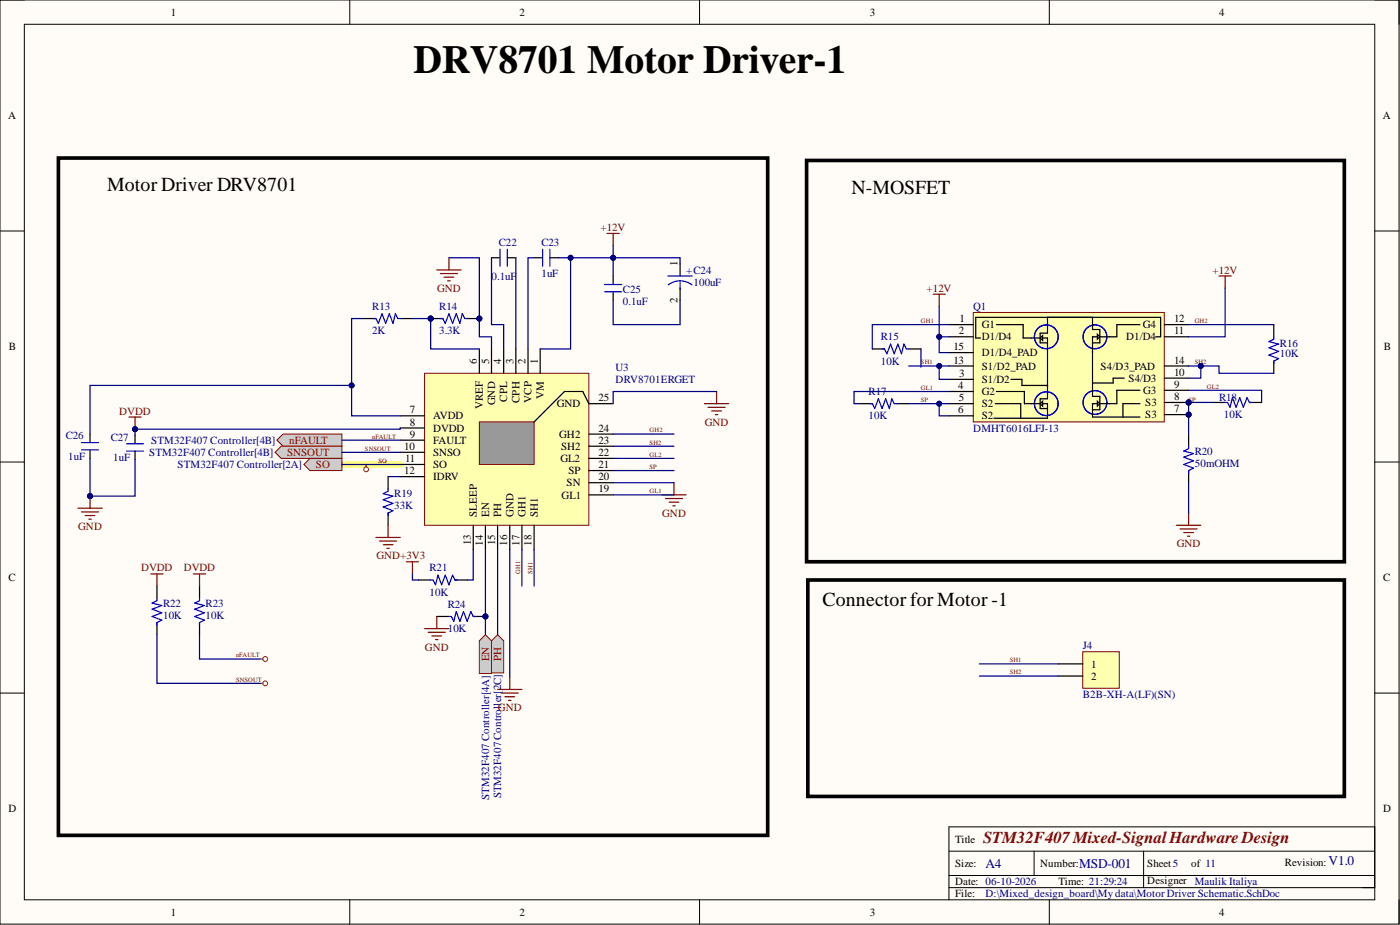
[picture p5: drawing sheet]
<svg xmlns="http://www.w3.org/2000/svg" width="292mm" height="193mm" viewBox="0 0 292 193" stroke-linecap="round" stroke-linejoin="round" font-family="sans-serif">
<path d="M0 0h291.9v192.8h-291.9z" fill-rule="evenodd" fill="#fffcf8"/>
<path d="M0 0h291.9v192.8h-291.9z" fill="none" stroke="#000" stroke-width=".21"/>
<path d="M5.1 5.1h281.7v182.6h-281.7z" fill-rule="evenodd" fill="#fffcf8"/>
<g fill="none" stroke="#000" stroke-width=".21">
<path d="M0 0h5.1M73 0v5.1M146 0v5.1M218.9 0v5.1M286.8 0h5.1v5.1M5.1 5.1h281.7v182.6h-281.7zM0 48.2h5.1M286.8 48.2h5.1M0 96.4h5.1M286.8 96.4h5.1M0 144.6h5.1M286.8 144.6h5.1"/>
<path d="M198 177.6h88.8M215.8 177.6v5M238.6 177.6v7.6M73 187.7v5.1M146 187.7v5.1M198 185.2h88.8v-12.7h-88.8v15.2M198 182.6h88.8M218.9 187.7v5.1M291.9 187.7v5.1"/>
</g>
<path d="M71.3 96.9h12.2" fill="none" stroke="#ff0" stroke-width="1.3"/>
<path d="M88.6 77.9h34.3v31.7h-34.3z" fill-rule="evenodd" fill="#ffffb0"/>
<path d="M88.6 77.9h34.3v31.7h-34.3z" fill="none" stroke="#800000" stroke-width=".21"/>
<g fill="none" stroke="#000" stroke-width=".25">
<path d="M100 72.8v5.1M102.5 72.8v5.1M105.1 72.8v5.1M107.6 72.8v5.1M110.2 72.8v5.1M112.7 72.8v5.1M83.5 86.7h5.1M83.5 89.3h5.1M83.5 91.8h5.1M83.5 94.4h5.1M83.5 96.9h5.1M83.5 99.4h5.1"/>
<path d="M122.9 98.2h5M122.9 95.6h5M122.9 93.1h5M122.9 90.6h5M122.9 84.2h5M98.7 109.6v5.1M101.3 109.6v5.1M103.8 109.6v5.1M106.4 109.6v5.1M108.9 109.6v5.1M111.4 109.6v5.1M122.9 103.2h5"/>
<path d="M122.9 100.7h5"/>
</g>
<path d="M100 88h11.4v8.9h-11.4z" fill-rule="evenodd" fill="#999"/>
<path d="M100 88h11.4v8.9h-11.4z" fill="none" stroke="#800000" stroke-width=".21"/>
<g fill="none" stroke="#000" stroke-width=".25">
<path d="M102.5 53.8h1.8M105.8 53.8h1.8M111.4 53.8h1.8M114.7 53.8h1.8M127.9 57.6v1.8M75.9 66.5h2.5M83.5 66.5h2.5M89.9 66.5h2.5M97.5 66.5h2.5M127.9 60.9v1.8M18.8 90.6v1.7M18.8 93.9v1.7"/>
<path d="M122.9 84.2l-1.3-2.5h-3.8l-6.4 6.3"/>
</g>
<path d="M104.3 52v3.5M105.8 52v3.5M113.2 52v3.5M114.7 52v3.5M126.2 59.4h3.5M77.9 66.5h.5l.5 1 .8-2.1 .8 2.1 .7-2.1 .8 2.1 .5-2.1 .5 1.1h.5M92.4 66.5l.5 1 .8-2.1 .7 2.1 .8-2.1 .7 2.1 .6-2.1 .5 1.1M126.2 60.9h3.5M17 92.3h3.6M17 93.9h3.6" fill="none" stroke="#00f" stroke-width=".25"/>
<path d="M91.1 56.3h5.1M91.9 57.1h3.5M92.6 57.8h2.1M93.4 58.6h.5M93.7 53.8v2.5M16.2 106h5.1M17 106.8h3.6M17.8 107.6h2M18.5 108.3h.5M18.8 103.5v2.5" fill="none" stroke="#800000" stroke-width=".25"/>
<circle cx="18.8" cy="103.5" r=".51" fill="#000080"/>
<circle cx="18.8" cy="103.5" r=".51" fill="none" stroke="#000080" stroke-width=".21"/>
<path d="M28.2 90.8v1.8M28.2 94.1v1.8M81 99.4v2.6M81 107v2.6M32.7 122.3v2.5M32.7 129.9v2.5" fill="none" stroke="#000" stroke-width=".25"/>
<path d="M26.4 92.6h3.6M26.4 94.1h3.6M81 102v.5l-1 .5 2 .5-2 .8 2 .7-2 .8 2 .7-1 .5v.6M32.7 124.8v.5l-1 .5 2.1 .5-2.1 .8 2.1 .7-2.1 .8 2.1 .8-1.1 .5v.5" fill="none" stroke="#00f" stroke-width=".25"/>
<path d="M26.9 87h2.5M28.2 87v2.5M78.4 112.1h5.1M79.2 112.9h3.6M80 113.6h2M80.7 114.4h.5M81 109.6v2.5" fill="none" stroke="#800000" stroke-width=".25"/>
<circle cx="28.2" cy="89.5" r=".51" fill="#000080"/>
<circle cx="28.2" cy="89.5" r=".51" fill="none" stroke="#000080" stroke-width=".21"/>
<path d="M41.6 122.3v2.5M41.6 129.9v2.5" fill="none" stroke="#000" stroke-width=".25"/>
<path d="M41.6 124.8v.5l-1 .5 2 .5-2 .8 2 .7-2 .8 2 .8-1 .5v.5" fill="none" stroke="#00f" stroke-width=".25"/>
<path d="M31.5 119.7h2.5M32.7 119.7v2.6M40.4 119.7h2.5M41.6 119.7v2.6" fill="none" stroke="#800000" stroke-width=".25"/>
<path d="M57.8 91.8l1.2-1.2h12.3v2.5h-12.3z" fill-rule="evenodd" fill="#ccc"/>
<path d="M57.8 91.8l1.2-1.2h12.3v2.5h-12.3z" fill="none" stroke="#800000" stroke-width=".21"/>
<path d="M57.4 94.4l1.3-1.3h12.6v2.5h-12.6z" fill-rule="evenodd" fill="#ccc"/>
<path d="M57.4 94.4l1.3-1.3h12.6v2.5h-12.6z" fill="none" stroke="#800000" stroke-width=".21"/>
<path d="M63.4 96.9l1.3-1.3h6.6v2.6h-6.6z" fill-rule="evenodd" fill="#ccc"/>
<path d="M63.4 96.9l1.3-1.3h6.6v2.6h-6.6z" fill="none" stroke="#800000" stroke-width=".21"/>
<path d="M87.3 121h2.6M91.1 128.6h2.6M94.9 121h2.6M98.7 128.6h2.6" fill="none" stroke="#000" stroke-width=".25"/>
<path d="M89.9 121h.5l.5 1 .5-2 .7 2 .8-2 .8 2 .7-2 .5 1h.5M93.7 128.6h.5l.5 1 .5-2 .7 2 .8-2 .8 2 .7-2 .5 1" fill="none" stroke="#00f" stroke-width=".25"/>
<g fill="none" stroke="#800000" stroke-width=".25">
<path d="M147 84.2h5M147.7 85h3.6M148.5 85.7h2M149.3 86.5h.5M149.5 81.7v2.5M84.8 117.2h2.5M86 117.2v2.5M88.6 131.1h5.1M89.3 131.9h3.6M90.1 132.7h2M90.9 133.4h.5M91.1 128.6v2.5"/>
<path d="M103.8 143.8h5.1M104.6 144.6h3.5M105.3 145.3h2.1M106.1 146.1h.5M106.4 141.3v2.5"/>
</g>
<circle cx="248" cy="86.5" r=".51" fill="#000080"/>
<circle cx="248" cy="86.5" r=".51" fill="none" stroke="#000080" stroke-width=".21"/>
<path d="M203.1 65.2h39.8v22.8h-39.8z" fill-rule="evenodd" fill="#ffffb0"/>
<path d="M203.1 65.2h39.8v22.8h-39.8z" fill="none" stroke="#800000" stroke-width=".21"/>
<path d="M198 67.7h5.1M198 70.3h5.1M198 79.1h5.1M198 81.7h5.1M198 84.2h5.1M198 86.7h5.1M242.9 86.5h5.1" fill="none" stroke="#000" stroke-width=".25"/>
<circle cx="248" cy="86.5" r=".51" fill="#000080"/>
<circle cx="248" cy="86.5" r=".51" fill="none" stroke="#000080" stroke-width=".21"/>
<path d="M215.3 70.5h3.3v9.1M218.6 66.7v2.8h-1.6v2h1.6M242.9 78.9h5.1M242.9 70.3h5.1M242.9 67.7h5.1M242.9 84h5.1M242.9 81.4h5.1" fill="none" stroke="#000" stroke-width=".25"/>
<g fill="none" stroke="#00f" stroke-width=".25">
<circle cx="218.3" cy="70.3" r="2.48"/>
<circle cx="228.5" cy="70.3" r="2.48"/>
<circle cx="218.3" cy="84.2" r="2.48"/>
<circle cx="228.5" cy="84" r="2.48"/>
</g>
<path d="M217 70.5l.5-.5v1z" fill="#c0c0c0"/>
<path d="M217 70.5l.5-.5v1zM215.3 84.2h3.3v3.1M218.6 80.4v2.8h-1.6v2h1.6" fill="none" stroke="#000" stroke-width=".25"/>
<path d="M217 84.2l.5-.5v1z" fill="#c0c0c0"/>
<path d="M228.2 70.3h3.3M229.5 68.7v2.8M217 84.2l.5-.5v1z" fill="none" stroke="#000" stroke-width=".25"/>
<path d="M229 69.8l.5 .5-.5 .5z" fill="#c0c0c0"/>
<path d="M227.9 66.2v2.5h1.6M227.9 71.5h1.6M228.2 70.3h-.3v3.3M229 69.8l.5 .5-.5 .5zM229.5 82.7v2.8M229.5 84.2h2" fill="none" stroke="#000" stroke-width=".25"/>
<path d="M229 83.7l.5 .5-.5 .5z" fill="#c0c0c0"/>
<g fill="none" stroke="#000" stroke-width=".25">
<path d="M182 72.8h2.5M189.6 72.8h2.6M198 76.3h5.1M198 73.6h5.1M207.9 67.7h5.6v2.8h1.8M210.9 79.1h2.3v1.3h5.4M218.6 66.2v.5M218.6 79.6v1.1M227.9 73.3v9.4h1.6M234.5 78.9h-2.2v1h-4.4M237.8 67.7h-4.8v2.6h-1.5M241.1 70.3h1.1v-4.1h-38.6v4.3h1"/>
<path d="M242.9 76.3h5.1M265.8 67.7v2.6M265.8 75.3v2.6M179.5 84.2h2.5M187.1 84.2h2.5M207.4 87.3h11.2M207.6 84.2h5.4v3.1M207.9 81.7h5.8v2.5h1.6M227.9 85.5h1.6M229 83.7l.5 .5-.5 .5zM229 84.2h-1.1v2.8h9.9M237.8 81.4h-4.8v2.8h-1.5"/>
<path d="M237.8 84.2h-3.5v2.8M248 90.6v2.5M248 98.2v2.5M253.1 84h2.5M260.7 84h2.5"/>
</g>
<path d="M184 72.8h.5l.5 1 .8-2 .8 2 .7-2 .8 2 .5-2 .5 1h.5M265.8 70.3v.5l-1.1 .5 2.1 .5-2.1 .7 2.1 .8-2.1 .8 2.1 .7-1 .5v.5M181.5 84.2h.5l.5 1 .8-2 .7 2 .8-2 .8 2 .5-2 .5 1h.5M248 93.1v.5l-1 .5 2 .5-2 .8 2 .7-2 .8 2 .8-1 .5v.5M255.6 84h.5l.5 1 .5-2.1 .8 2.1 .8-2.1 .7 2.1 .8-2.1 .5 1.1h.5" fill="none" stroke="#00f" stroke-width=".25"/>
<path d="M245.5 109.6h5M246.2 110.3h3.6M247 111.1h2M247.7 111.9h.6M248 107v2.6" fill="none" stroke="#800000" stroke-width=".25"/>
<path d="M225.9 136h7.6v7.6h-7.6z" fill-rule="evenodd" fill="#ffffb0"/>
<path d="M225.9 136h7.6v7.6h-7.6z" fill="none" stroke="#800000" stroke-width=".21"/>
<path d="M141.9 55v2.6M141.9 60.1v2.6M220.8 138.5h5.1M220.8 141h5.1" fill="none" stroke="#000" stroke-width=".25"/>
<path d="M139.4 57.6h5M139.4 59.4a4.1 4.1 0 0 1 5 0M141.9 58.8v1.6" fill="none" stroke="#00f" stroke-width=".25"/>
<path d="M126.7 48.7h2.5M127.9 48.7v2.5M254.3 57.6h2.6M255.6 57.6v2.5M194.7 61.4h2.5M196 61.4v2.5M138.1 103.2h5.1M138.8 104h3.6M139.6 104.8h2M140.4 105.5h.5M140.6 100.7v2.5" fill="none" stroke="#800000" stroke-width=".25"/>
<g fill="none" stroke="#f00" stroke-width=".21">
<path d="M76.4 96.9v.5M54.3 137.5h.5M54.3 142.6h.5"/>
<circle cx="76.4" cy="97.9" r=".51"/>
<circle cx="55.3" cy="137.5" r=".51"/>
<circle cx="55.3" cy="142.6" r=".51"/>
</g>
<path d="M12.2 33h148v141.3h-148zM168.3 33.5h112.2v83.7h-112.2zM168.5 121h112v45.2h-112z" fill="none" stroke="#000" stroke-width=".76"/>
<path d="M116.5 53.8h2.5" fill="none" stroke="#000080" stroke-width=".25"/>
<circle cx="119" cy="53.8" r=".51" fill="#000080"/>
<circle cx="119" cy="53.8" r=".51" fill="none" stroke="#000080" stroke-width=".21"/>
<path d="M93.7 53.8h6.3v16.5h2.5v2.5M102.5 53.8v13.9h2.6v5.1M107.6 53.8v19M111.4 53.8h-1.2v19M89.9 66.5v6.3h10.1M18.8 95.6v7.9" fill="none" stroke="#000080" stroke-width=".25"/>
<circle cx="18.8" cy="103.5" r=".51" fill="#000080"/>
<circle cx="18.8" cy="103.5" r=".51" fill="none" stroke="#000080" stroke-width=".21"/>
<path d="M28.2 95.9v7.6h-9.4" fill="none" stroke="#000080" stroke-width=".25"/>
<circle cx="18.8" cy="103.5" r=".51" fill="#000080"/>
<circle cx="18.8" cy="103.5" r=".51" fill="none" stroke="#000080" stroke-width=".21"/>
<path d="M75.9 66.5h-2.5v13.9M86 66.5h3.9" fill="none" stroke="#000080" stroke-width=".25"/>
<circle cx="73.4" cy="80.4" r=".51" fill="#000080"/>
<circle cx="73.4" cy="80.4" r=".51" fill="none" stroke="#000080" stroke-width=".21"/>
<path d="M28.2 89.5v1.3M81 99.4h2.5" fill="none" stroke="#000080" stroke-width=".25"/>
<circle cx="28.2" cy="89.5" r=".51" fill="#000080"/>
<circle cx="28.2" cy="89.5" r=".51" fill="none" stroke="#000080" stroke-width=".21"/>
<path d="M83.5 89.3v.2h-55.3" fill="none" stroke="#000080" stroke-width=".25"/>
<circle cx="28.2" cy="89.5" r=".51" fill="#000080"/>
<circle cx="28.2" cy="89.5" r=".51" fill="none" stroke="#000080" stroke-width=".21"/>
<path d="M127.9 51.2v2.6M71.3 91.8h12.2M71.3 94.4h12.2M71.3 96.9h12.2M32.7 132.4v10.2h21.6M41.6 132.4v5.1h12.7" fill="none" stroke="#000080" stroke-width=".25"/>
<circle cx="127.9" cy="53.8" r=".51" fill="#000080"/>
<circle cx="127.9" cy="53.8" r=".51" fill="none" stroke="#000080" stroke-width=".21"/>
<path d="M127.9 57.6v-3.8h-8.9v19h-6.3" fill="none" stroke="#000080" stroke-width=".25"/>
<circle cx="127.9" cy="53.8" r=".51" fill="#000080"/>
<circle cx="127.9" cy="53.8" r=".51" fill="none" stroke="#000080" stroke-width=".21"/>
<circle cx="119" cy="53.8" r=".51" fill="#000080"/>
<circle cx="119" cy="53.8" r=".51" fill="none" stroke="#000080" stroke-width=".21"/>
<g fill="none" stroke="#000080" stroke-width=".25">
<path d="M196 63.9v6.4h2M127.9 90.6h12.7M127.9 93.1h12.7M127.9 95.6h12.7M127.9 98.2h12.7M149.5 81.7h-21.6v2.5M86 119.7v1.3h1.3M98.7 114.7v6.3h-1.2M101.3 114.7v17.7M103.8 114.7v17.7M106.4 114.7v26.6M108.9 114.7v7.6"/>
<path d="M111.4 114.7v7.6M127.9 100.7h12.7M127.9 103.2h12.7"/>
</g>
<circle cx="196" cy="70.3" r=".51" fill="#000080"/>
<circle cx="196" cy="70.3" r=".51" fill="none" stroke="#000080" stroke-width=".21"/>
<path d="M196 70.3v3.3h2" fill="none" stroke="#000080" stroke-width=".25"/>
<circle cx="196" cy="70.3" r=".51" fill="#000080"/>
<circle cx="196" cy="70.3" r=".51" fill="none" stroke="#000080" stroke-width=".21"/>
<path d="M189.6 76.3h8.4" fill="none" stroke="#000080" stroke-width=".25"/>
<circle cx="196" cy="76.4" r=".51" fill="#000080"/>
<circle cx="196" cy="76.4" r=".51" fill="none" stroke="#000080" stroke-width=".21"/>
<path d="M196 76.3v2.8h2" fill="none" stroke="#000080" stroke-width=".25"/>
<circle cx="196" cy="76.4" r=".51" fill="#000080"/>
<circle cx="196" cy="76.4" r=".51" fill="none" stroke="#000080" stroke-width=".21"/>
<path d="M198 84.2h-2v2.5h2" fill="none" stroke="#000080" stroke-width=".25"/>
<circle cx="196" cy="84.2" r=".51" fill="#000080"/>
<circle cx="196" cy="84.2" r=".51" fill="none" stroke="#000080" stroke-width=".21"/>
<path d="M248 84v6.6" fill="none" stroke="#000080" stroke-width=".25"/>
<circle cx="248" cy="86.5" r=".51" fill="#000080"/>
<circle cx="248" cy="86.5" r=".51" fill="none" stroke="#000080" stroke-width=".21"/>
<path d="M189.6 84.2h6.4" fill="none" stroke="#000080" stroke-width=".25"/>
<circle cx="196" cy="84.2" r=".51" fill="#000080"/>
<circle cx="196" cy="84.2" r=".51" fill="none" stroke="#000080" stroke-width=".21"/>
<path d="M192.2 72.8v3.8M198 67.7h-16v5.1M248 67.7h17.8M250.5 76.3h3.8v1.6h11.5M255.6 60.1v10.2h-7.6M198 81.7h-19.8v2.5h1.3M248 84h5.1M248 100.7v6.3" fill="none" stroke="#000080" stroke-width=".25"/>
<circle cx="250.5" cy="76.4" r=".51" fill="#000080"/>
<circle cx="250.5" cy="76.4" r=".51" fill="none" stroke="#000080" stroke-width=".21"/>
<path d="M248 76.3h2.5v2.6h-2.5M248 81.4h15.2v2.6M204.3 138.5h16.5M204.3 141h16.5" fill="none" stroke="#000080" stroke-width=".25"/>
<circle cx="250.5" cy="76.4" r=".51" fill="#000080"/>
<circle cx="250.5" cy="76.4" r=".51" fill="none" stroke="#000080" stroke-width=".21"/>
<path d="M83.5 86.7h-10.1v-6.3h-54.6v10.2" fill="none" stroke="#000080" stroke-width=".25"/>
<circle cx="73.4" cy="80.4" r=".51" fill="#000080"/>
<circle cx="73.4" cy="80.4" r=".51" fill="none" stroke="#000080" stroke-width=".21"/>
<path d="M127.9 53.8h14v1.2" fill="none" stroke="#000080" stroke-width=".25"/>
<circle cx="127.9" cy="53.8" r=".51" fill="#000080"/>
<circle cx="127.9" cy="53.8" r=".51" fill="none" stroke="#000080" stroke-width=".21"/>
<path d="M127.9 62.7v5h14v-5" fill="none" stroke="#000080" stroke-width=".25"/>
<text font-size="8.3" x="86.3" y="15.2">DRV8701 Motor Driver-1</text>
<text font-size="8.1" fill="#800000" x="102.3" y="137.9">POPH</text>
<g font-size="4.1">
<text x="22.3" y="39.9">Motor Driver DRV8701</text>
<text x="177.7" y="40.4">N-MOSFET</text>
<text x="171.6" y="126.4">Connector for Motor -1</text>
</g>
<text font-size="3.5" fill="#800000" x="205.1" y="175.8">STM32F407Mixed-SignalHardware Design</text>
<g font-size="2.8" fill="#000080">
<text x="205.6" y="181">A4</text>
<text x="225.2" y="181">MSD-001</text>
<text x="277.2" y="180.5">V1.0</text>
</g>
<g font-size="2.3">
<text x="35.6" y="3.3">1</text>
<text x="108.4" y="3.3">2</text>
<text x="181.5" y="3.3">3</text>
<text x="254.3" y="3.3">4</text>
<text x="1.7" y="24.9">A</text>
<text x="288.5" y="24.9">A</text>
<text x="141.4" y="55.5" transform="rotate(-90 141.4 55.5)">1</text>
<text x="141.4" y="63.2" transform="rotate(-90 141.4 63.2)">2</text>
<text x="200" y="69.8">2</text>
<text x="200.2" y="67.2">1</text>
<text x="204.8" y="68.5">G1</text>
<text x="204.8" y="71">D1/D4</text>
<text x="235" y="71">D1/D4</text>
<text x="238.4" y="68.5">G4</text>
<text x="245" y="69.8">11</text>
<text x="245" y="67.2">12</text>
<text x="1.9" y="73.1">B</text>
<text x="99.5" y="75.8" transform="rotate(-90 99.5 75.8)">6</text>
<text x="102" y="75.8" transform="rotate(-90 102 75.8)">5</text>
<text x="104.6" y="75.8" transform="rotate(-90 104.6 75.8)">4</text>
<text x="107.1" y="75.8" transform="rotate(-90 107.1 75.8)">3</text>
<text x="109.7" y="75.8" transform="rotate(-90 109.7 75.8)">2</text>
<text x="112.2" y="75.8" transform="rotate(-90 112.2 75.8)">1</text>
<text x="198.9" y="75.8">13</text>
<text x="198.9" y="73.1">15</text>
<text x="204.8" y="77.1">S1/D2_PAD</text>
<text x="204.8" y="74.3">D1/D4_PAD</text>
<text x="229.6" y="77.1">S4/D3_PAD</text>
<text x="245" y="75.8">14</text>
<text x="288.7" y="73.1">B</text>
<text x="105.8" y="83.8" transform="rotate(-90 105.8 83.8)">CPL</text>
<text x="113.5" y="83.3" transform="rotate(-90 113.5 83.3)">VM</text>
<text x="124.9" y="83.7">25</text>
<text x="199.9" y="81.2">4</text>
<text x="200" y="83.7">5</text>
<text x="200.1" y="78.6">3</text>
<text x="204.8" y="79.9">S1/D2</text>
<text x="204.8" y="82.4">G2</text>
<text x="235.5" y="79.6">S4/D3</text>
<text x="238.5" y="82.2">G3</text>
<text x="245" y="83.5">8</text>
<text x="245" y="80.9">9</text>
<text x="245" y="78.4">10</text>
<text x="85.5" y="86.2">7</text>
<text x="85.5" y="88.8">8</text>
<text x="90.4" y="87.5">AVDD</text>
<text x="100.8" y="85.4" transform="rotate(-90 100.8 85.4)">VREF</text>
<text x="103.3" y="84.6" transform="rotate(-90 103.3 84.6)">GND</text>
<text x="108.4" y="84" transform="rotate(-90 108.4 84)">CPH</text>
<text x="110.9" y="84" transform="rotate(-90 110.9 84)">VCP</text>
<text x="116.2" y="85">GND</text>
<text x="199.9" y="86.2">6</text>
<text x="204.8" y="85">S2</text>
<text x="204.8" y="87.5">S2</text>
<text x="238.9" y="87.3">S3</text>
<text x="238.9" y="84.7">S3</text>
<text x="245" y="86">7</text>
<text x="84.4" y="93.9">10</text>
<text x="85.5" y="91.3">9</text>
<text x="90.4" y="90">DVDD</text>
<text x="90.4" y="92.6">FAULT</text>
<text x="90.4" y="95.1">SNSO</text>
<text x="116.7" y="91.3">GH2</text>
<text x="117.1" y="93.9">SH2</text>
<text x="124.9" y="95.1">22</text>
<text x="124.9" y="92.6">23</text>
<text x="124.9" y="90">24</text>
<text x="84.4" y="98.9">12</text>
<text x="84.5" y="96.4">11</text>
<text x="90.4" y="97.7">SO</text>
<text x="90.4" y="100.2">IDRV</text>
<text x="116.9" y="96.4">GL2</text>
<text x="118.2" y="101.5">SN</text>
<text x="118.6" y="98.9">SP</text>
<text x="124.9" y="100.2">20</text>
<text x="124.9" y="97.7">21</text>
<text x="99.5" y="107.8" transform="rotate(-90 99.5 107.8)">SLEEP</text>
<text x="102" y="107.8" transform="rotate(-90 102 107.8)">EN</text>
<text x="104.6" y="107.8" transform="rotate(-90 104.6 107.8)">PH</text>
<text x="107.1" y="107.8" transform="rotate(-90 107.1 107.8)">GND</text>
<text x="109.7" y="107.8" transform="rotate(-90 109.7 107.8)">GH1</text>
<text x="112.2" y="107.8" transform="rotate(-90 112.2 107.8)">SH1</text>
<text x="117.2" y="104">GL1</text>
<text x="124.9" y="102.7">19</text>
<text x="98.2" y="113.7" transform="rotate(-90 98.2 113.7)">13</text>
<text x="100.8" y="113.8" transform="rotate(-90 100.8 113.8)">14</text>
<text x="103.3" y="113.7" transform="rotate(-90 103.3 113.7)">15</text>
<text x="105.8" y="113.8" transform="rotate(-90 105.8 113.8)">16</text>
<text x="108.4" y="113.8" transform="rotate(-90 108.4 113.8)">17</text>
<text x="110.9" y="113.8" transform="rotate(-90 110.9 113.8)">18</text>
<text x="1.8" y="121.3">C</text>
<text x="288.6" y="121.3">C</text>
<text x="227.7" y="139.3">1</text>
<text x="227.7" y="141.8">2</text>
<text x="1.8" y="169.4">D</text>
<text x="288.6" y="169.4">D</text>
<text x="199.3" y="175.8">Title</text>
<text x="199.3" y="180.9">Size:</text>
<text x="199.3" y="184.7">Date: 06-10-2026</text>
<text x="217" y="180.9">Number:</text>
<text x="220.8" y="184.7">Time: 21:29:24</text>
<text x="239.4" y="180.9">Sheet5</text>
<text x="239.4" y="184.4">Designer</text>
<text x="248.5" y="180.9">of 11</text>
<text x="268" y="180.6">Revision:</text>
<text x="35.6" y="191">1</text>
<text x="108.4" y="191">2</text>
<text x="181.5" y="191">3</text>
<text x="199.3" y="187.2">File:</text>
<text x="254.3" y="191">4</text>
</g>
<g font-size="2.3" fill="#000080">
<text x="104.1" y="51.2">C22</text>
<text x="113" y="51.2">C23</text>
<text x="102.5" y="58.3">0.1uF</text>
<text x="113" y="57.8">1uF</text>
<text x="143.2" y="57.1">+C24</text>
<text x="144.7" y="59.6">100uF</text>
<text x="77.7" y="64.7">R13</text>
<text x="91.6" y="64.7">R14</text>
<text x="130" y="61.1">C25</text>
<text x="130" y="63.7">0.1uF</text>
<text x="203.1" y="64.7">Q1</text>
<text x="77.7" y="69.8">2K</text>
<text x="91.6" y="69.8">3.3K</text>
<text x="183.8" y="71">R15</text>
<text x="128.4" y="77.4">U3</text>
<text x="183.8" y="76.1">10K</text>
<text x="267" y="72.3">R16</text>
<text x="267" y="74.6">10K</text>
<text x="128.4" y="79.9">DRV8701ERGET</text>
<text x="181.2" y="82.4">R17</text>
<text x="254.3" y="83.7">R18</text>
<text x="181.2" y="87.5">10K</text>
<text x="255.4" y="87.3">10K</text>
<text x="13.7" y="91.6">C26</text>
<text x="14.2" y="95.9">1uF</text>
<text x="23.1" y="92.1">C27</text>
<text x="31.1" y="95.1">STM32F407 Controller[4B]</text>
<text x="31.6" y="92.6">STM32F407 Controller[4B]</text>
<text x="203.1" y="90">DMHT6016LFJ-13</text>
<text x="249.3" y="94.9">R20</text>
<text x="23.6" y="96.1">1uF</text>
<text x="37.1" y="97.7">STM32F407 Controller[2A]</text>
<text x="249.3" y="97.4">50mOHM</text>
<text x="82.2" y="103.7">R19</text>
<text x="82.2" y="106.3">33K</text>
<text x="89.6" y="119.2">R21</text>
<text x="89.6" y="124.3">10K</text>
<text x="34" y="126.6">R22</text>
<text x="34" y="129.1">10K</text>
<text x="42.9" y="126.6">R23</text>
<text x="42.9" y="129.1">10K</text>
<text x="93.4" y="126.8">R24</text>
<text x="93.4" y="131.9">10K</text>
<text x="225.9" y="135.5">J4</text>
<text x="225.9" y="145.6">B2B-XH-A(LF)(SN)</text>
<text x="102" y="166.8" transform="rotate(-90 102 166.8)">STM32F407Controller[4A]</text>
<text x="104.6" y="166.6" transform="rotate(-90 104.6 166.6)">STM32F407Controller[2C]</text>
<text x="249.3" y="184.7">Maulik Italiya</text>
<text x="205.6" y="187.2">D:\Mixed_design_board\My data\Motor Driver Schematic.SchDoc</text>
</g>
<g font-size="2.3" fill="#800000">
<text x="125.3" y="48.2">+12V</text>
<text x="253" y="57.1">+12V</text>
<text x="91.2" y="60.9">GND</text>
<text x="193.3" y="60.9">+12V</text>
<text x="24.9" y="86.5">DVDD</text>
<text x="147.1" y="88.8">GND</text>
<text x="59.9" y="95.1">SNSOUT</text>
<text x="60.3" y="92.6">nFAULT</text>
<text x="65.9" y="97.7">SO</text>
<text x="138.2" y="107.8">GND</text>
<text x="16.3" y="110.6">GND</text>
<text x="29.4" y="119.2">DVDD</text>
<text x="38.3" y="119.2">DVDD</text>
<text x="78.5" y="116.7">GND+3V3</text>
<text x="245.5" y="114.1">GND</text>
<text x="88.7" y="135.7">GND</text>
<text x="102" y="138" transform="rotate(-90 102 138)">EN</text>
<text x="104.6" y="137.8" transform="rotate(-90 104.6 137.8)">PH</text>
<text x="103.9" y="148.4">GND</text>
</g>
<g font-size="1.4" fill="#800000">
<text x="192.2" y="67.4">GH1</text>
<text x="249.3" y="67.4">GH2</text>
<text x="192.2" y="76">SH1</text>
<text x="249.3" y="76">SH2</text>
<text x="192.2" y="81.3">GL1</text>
<text x="192.2" y="83.9">SP</text>
<text x="248" y="83.9">SP</text>
<text x="251.8" y="81.1">GL2</text>
<text x="76.2" y="94">SNSOUT</text>
<text x="77.7" y="91.5">nFAULT</text>
<text x="135.5" y="90.2">GH2</text>
<text x="135.5" y="92.8">SH2</text>
<text x="135.5" y="95.3">GL2</text>
<text x="78.9" y="96.6">SO</text>
<text x="135.5" y="97.8">SP</text>
<text x="135.5" y="102.9">GL1</text>
<text x="108.6" y="119.7" transform="rotate(-90 108.6 119.7)">GH1</text>
<text x="111.1" y="119.7" transform="rotate(-90 111.1 119.7)">SH1</text>
<text x="49.2" y="137.1">nFAULT</text>
<text x="49.2" y="142.2">SNSOUT</text>
<text x="210.7" y="138.2">SH1</text>
<text x="210.7" y="140.7">SH2</text>
</g>
<g font-size="1.1" fill="#000080">
<text x="89.3" y="66.7">PIR1401</text>
<text x="96.7" y="66.7">PIR1402</text>
<text x="242.4" y="84">PIQ108</text>
<text x="98.1" y="128.8">PIR2401</text>
</g>
</svg>
